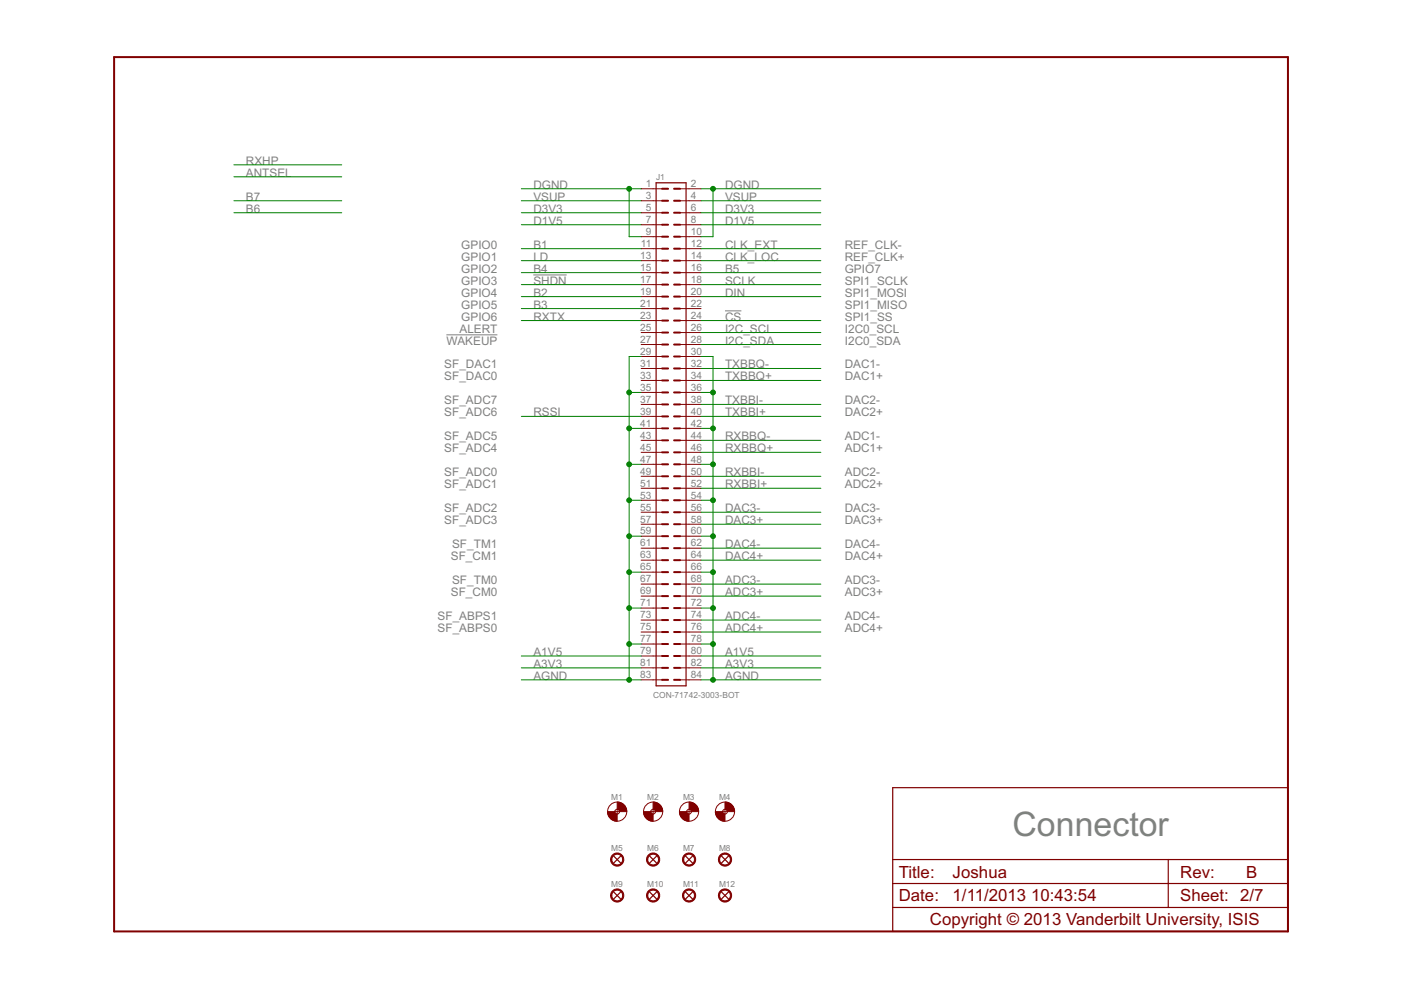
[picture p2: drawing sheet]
<svg xmlns="http://www.w3.org/2000/svg" width="297mm" height="210mm" viewBox="0 0 297 210" stroke-linecap="round" stroke-linejoin="round" font-family="sans-serif">
<path d="M113.1 58.3h7M94.6 71h10.9M153.7 65.9h3.5" fill="none" stroke="#808080" stroke-width=".21"/>
<g fill="none" stroke="#800000" stroke-width=".42">
<path d="M24.2 12.1h248.9v185.4h-248.9zM140.4 40h1.2M140.4 42.6h1.2M140.4 45.1h1.2M140.4 47.6h1.2M140.4 50.2h1.2M140.4 52.7h1.2M140.4 55.3h1.2M140.4 57.8h1.2M142.9 40h1.3M142.9 42.6h1.3M142.9 45.1h1.3"/>
<path d="M142.9 47.6h1.3M142.9 50.2h1.3M142.9 52.7h1.3M142.9 55.3h1.3M142.9 57.8h1.3M140.4 60.3h1.2M140.4 62.9h1.2M140.4 65.4h1.2M140.4 68h1.2M140.4 70.5h1.2M140.4 73h1.2M140.4 75.6h1.2"/>
<path d="M140.4 78.1h1.2M142.9 60.3h1.3M142.9 62.9h1.3M142.9 65.4h1.3M142.9 68h1.3M142.9 70.5h1.3M142.9 73h1.3M142.9 75.6h1.3M142.9 78.1h1.3M140.4 80.7h1.2M140.4 83.2h1.2M140.4 85.7h1.2"/>
<path d="M140.4 88.3h1.2M140.4 90.8h1.2M140.4 93.4h1.2M140.4 95.9h1.2M140.4 98.4h1.2M142.9 80.7h1.3M142.9 83.2h1.3M142.9 85.7h1.3M142.9 88.3h1.3M142.9 90.8h1.3M142.9 93.4h1.3M142.9 95.9h1.3"/>
<path d="M142.9 98.4h1.3M140.4 101h1.2M140.4 103.5h1.2M140.4 106.1h1.2M140.4 108.6h1.2M140.4 111.1h1.2M140.4 113.7h1.2M140.4 116.2h1.2M140.4 118.8h1.2M142.9 101h1.3M142.9 103.5h1.3M142.9 106.1h1.3"/>
<path d="M142.9 108.6h1.3M142.9 111.1h1.3M142.9 113.7h1.3M142.9 116.2h1.3M142.9 118.8h1.3M140.4 121.3h1.2M140.4 123.8h1.2M140.4 126.4h1.2M140.4 128.9h1.2M140.4 131.5h1.2M140.4 134h1.2M140.4 136.5h1.2"/>
<path d="M140.4 139.1h1.2M142.9 121.3h1.3M142.9 123.8h1.3M142.9 126.4h1.3M142.9 128.9h1.3M142.9 131.5h1.3M142.9 134h1.3M142.9 136.5h1.3M142.9 139.1h1.3M140.4 141.6h1.2M140.4 144.1h1.2M142.9 141.6h1.3"/>
<path d="M142.9 144.1h1.3"/>
</g>
<g fill="none" stroke="#800000" stroke-width=".25">
<path d="M139.1 38.8h6.4v106.6h-6.4zM189.3 167h83.8v30.5h-83.8zM130.1 181.5l1.5 1.5M130.1 189.1l1.5 1.5M131.6 181.5l-1.5 1.5M131.6 189.1l-1.5 1.5M137.7 181.5l1.5 1.5M137.7 189.1l1.5 1.5M139.2 181.5l-1.5 1.5M139.2 189.1l-1.5 1.5M145.3 189.1l1.6 1.5M145.3 181.5l1.6 1.5"/>
<path d="M146.9 181.5l-1.6 1.5M146.9 189.1l-1.6 1.5M153 181.5l1.5 1.5M153 189.1l1.5 1.5M154.5 181.5l-1.5 1.5M154.5 189.1l-1.5 1.5M189.3 192.4h83.8M189.3 187.3h83.8M189.3 182.2h83.8M247.7 182.2v10.2"/>
</g>
<g fill="#800000" stroke="#800000" stroke-width=".21">
<path d="M130.9 170.1a2 2 0 0 1 2 2h-1.5l-.1-.3-.4-.2z" fill-rule="evenodd"/>
<path d="M128.8 172.1h1.5l.3 .4 .3 .1v1.5a2 2 0 0 1-2.1-2z" fill-rule="evenodd"/>
<path d="M138.5 170.1a2.04 2.04 0 0 1 2 2h-1.5l-.1-.3-.4-.2z" fill-rule="evenodd"/>
<path d="M136.4 172.1h1.6l.2 .4 .3 .1v1.5a2 2 0 0 1-2.1-2z" fill-rule="evenodd"/>
<path d="M146.1 170.1a2.04 2.04 0 0 1 2 2h-1.5l-.1-.3-.4-.2z" fill-rule="evenodd"/>
<path d="M144.1 172.1h1.5l.2 .4 .3 .1v1.5a2 2 0 0 1-2-2z" fill-rule="evenodd"/>
<path d="M153.7 170.1a2.04 2.04 0 0 1 2 2h-1.5l-.1-.3-.4-.2z" fill-rule="evenodd"/>
<path d="M151.7 172.1h1.5l.2 .4 .3 .1v1.5a2 2 0 0 1-2-2z" fill-rule="evenodd"/>
<path d="M129.8 181.3a1.4 1.4 0 0 1 2.3 .2 1.4 1.4 0 0 1-.9 2.1 1.4 1.4 0 0 1-1.7-1.4h.2a1.15 1.15 0 0 1 1.6-1 1.15 1.15 0 0 1 .3 1.9 1.15 1.15 0 0 1-1.8-.6l-.1-.3h-.2z" fill-rule="evenodd"/>
<path d="M137.5 181.3a1.4 1.4 0 0 1 2.2 .2 1.4 1.4 0 0 1-.9 2.1 1.4 1.4 0 0 1-1.7-1.4h.2a1.15 1.15 0 0 1 1.6-1 1.15 1.15 0 0 1 .3 1.9 1.15 1.15 0 0 1-1.8-.6l-.1-.3h-.2z" fill-rule="evenodd"/>
<path d="M145.1 181.3a1.4 1.4 0 0 1 2.2 .2 1.4 1.4 0 0 1-.8 2.1 1.4 1.4 0 0 1-1.8-1.4h.2a1.15 1.15 0 0 1 1.7-1 1.15 1.15 0 0 1 .2 1.9 1.15 1.15 0 0 1-1.8-.6l-.1-.3h-.2z" fill-rule="evenodd"/>
<path d="M152.7 181.3a1.4 1.4 0 0 1 2.2 .2 1.4 1.4 0 0 1-.8 2.1 1.4 1.4 0 0 1-1.8-1.4h.3a1.15 1.15 0 0 1 1.6-1 1.15 1.15 0 0 1 .3 1.9 1.15 1.15 0 0 1-1.9-.6v-.3h-.3z" fill-rule="evenodd"/>
<path d="M129.8 188.9a1.4 1.4 0 0 1 2.3 .3 1.4 1.4 0 0 1-.9 2 1.4 1.4 0 0 1-1.7-1.3h.2a1.15 1.15 0 0 1 1.6-1.1 1.15 1.15 0 0 1 .3 1.9 1.15 1.15 0 0 1-1.8-.6l-.1-.2h-.2z" fill-rule="evenodd"/>
<path d="M137.5 188.9a1.4 1.4 0 0 1 2.2 .3 1.4 1.4 0 0 1-.9 2 1.4 1.4 0 0 1-1.7-1.3h.2a1.15 1.15 0 0 1 1.6-1.1 1.15 1.15 0 0 1 .3 1.9 1.15 1.15 0 0 1-1.8-.6l-.1-.2h-.2z" fill-rule="evenodd"/>
<path d="M145.1 188.9a1.4 1.4 0 0 1 2.2 .3 1.4 1.4 0 0 1-.8 2 1.4 1.4 0 0 1-1.8-1.3h.2a1.15 1.15 0 0 1 1.7-1.1 1.15 1.15 0 0 1 .2 1.9 1.15 1.15 0 0 1-1.8-.6l-.1-.2h-.2z" fill-rule="evenodd"/>
<path d="M152.7 188.9a1.4 1.4 0 0 1 2.2 .3 1.4 1.4 0 0 1-.8 2 1.4 1.4 0 0 1-1.8-1.3h.3a1.15 1.15 0 0 1 1.6-1.1 1.15 1.15 0 0 1 .3 1.9 1.15 1.15 0 0 1-1.9-.6v-.2h-.3z" fill-rule="evenodd"/>
</g>
<g fill="none" stroke="#800000" stroke-width=".21">
<path d="M135.9 40h4.5M135.9 42.6h4.5M135.9 45.1h4.5M135.9 47.6h4.5M135.9 50.2h4.5M135.9 52.7h4.5M135.9 55.3h4.5M135.9 57.8h4.5M144.2 40h4.4M144.2 42.6h4.4M144.2 45.1h4.4M144.2 47.6h4.4"/>
<path d="M144.2 50.2h4.4M144.2 52.7h4.4M144.2 55.3h4.4M144.2 57.8h4.4M135.9 60.3h4.5M135.9 62.9h4.5M135.9 65.4h4.5M135.9 68h4.5M135.9 70.5h4.5M135.9 73h4.5M135.9 75.6h4.5M135.9 78.1h4.5"/>
<path d="M144.2 60.3h4.4M144.2 62.9h4.4M144.2 65.4h4.4M144.2 68h4.4M144.2 70.5h4.4M144.2 73h4.4M144.2 75.6h4.4M144.2 78.1h4.4M135.9 80.7h4.5M135.9 83.2h4.5M135.9 85.7h4.5M135.9 88.3h4.5"/>
<path d="M135.9 90.8h4.5M135.9 93.4h4.5M135.9 95.9h4.5M135.9 98.4h4.5M144.2 80.7h4.4M144.2 83.2h4.4M144.2 85.7h4.4M144.2 88.3h4.4M144.2 90.8h4.4M144.2 93.4h4.4M144.2 95.9h4.4M144.2 98.4h4.4"/>
<path d="M135.9 101h4.5M135.9 103.5h4.5M135.9 106.1h4.5M135.9 108.6h4.5M135.9 111.1h4.5M135.9 113.7h4.5M135.9 116.2h4.5M135.9 118.8h4.5M144.2 101h4.4M144.2 103.5h4.4M144.2 106.1h4.4M144.2 108.6h4.4"/>
<path d="M144.2 111.1h4.4M144.2 113.7h4.4M144.2 116.2h4.4M144.2 118.8h4.4M135.9 121.3h4.5M135.9 123.8h4.5M135.9 126.4h4.5M135.9 128.9h4.5M135.9 131.5h4.5M135.9 134h4.5M135.9 136.5h4.5M135.9 139.1h4.5"/>
<path d="M144.2 121.3h4.4M144.2 123.8h4.4M144.2 126.4h4.4M144.2 128.9h4.4M144.2 131.5h4.4M144.2 134h4.4M144.2 136.5h4.4M144.2 139.1h4.4M135.9 141.6h4.5M135.9 144.1h4.5M144.2 141.6h4.4M144.2 144.1h4.4"/>
<path d="M130.3 172.1h1.1M130.9 171.6v1M138 172.1h1M138.5 171.6v1M145.6 172.1h1M146.1 171.6v1M153.2 172.1h1M153.7 171.6v1"/>
<circle cx="130.9" cy="172.1" r="2.03"/>
<circle cx="130.9" cy="172.1" r=".51"/>
<circle cx="138.5" cy="172.1" r="2.03"/>
<circle cx="138.5" cy="172.1" r=".51"/>
<circle cx="146.1" cy="172.1" r="2.03"/>
<circle cx="146.1" cy="172.1" r=".51"/>
<circle cx="153.7" cy="172.1" r="2.03"/>
<circle cx="153.7" cy="172.1" r=".51"/>
</g>
<g fill="none" stroke="#008000" stroke-width=".21">
<path d="M49.6 34.9h22.9M49.6 37.5h22.9M49.6 42.6h22.9M49.6 45.1h22.9M110.5 40h25.4M110.5 42.6h25.4M110.5 45.1h25.4M110.5 47.6h25.4M110.5 55.3h25.4M110.5 52.7h25.4M110.5 57.8h25.4M133.4 40v10.2h2.5"/>
<path d="M148.6 40h25.4M148.6 42.6h25.4M148.6 45.1h25.4M148.6 47.6h25.4M148.6 55.3h25.4M148.6 52.7h25.4M148.6 57.8h25.4M151.2 40v10.2h-2.6M110.5 68h25.4M110.5 60.3h25.4M110.5 62.9h25.4M110.5 65.4h25.4"/>
<path d="M135.9 75.6h-2.5v68.5M148.6 75.6h2.6v68.5M148.6 68h25.4M148.6 60.3h25.4M148.6 62.9h25.4M148.6 70.5h25.4M148.6 73h25.4M148.6 78.1h25.4M110.5 88.3h25.4M133.4 98.4h2.5M133.4 90.8h2.5M133.4 83.2h2.5"/>
<path d="M148.6 98.4h2.6M148.6 90.8h2.6M148.6 83.2h2.6M148.6 93.4h25.4M148.6 95.9h25.4M148.6 80.7h25.4M148.6 85.7h25.4M148.6 88.3h25.4M133.4 113.7h2.5M133.4 106.1h2.5M148.6 113.7h2.6M148.6 106.1h2.6"/>
<path d="M148.6 101h25.4M148.6 103.5h25.4M148.6 108.6h25.4M148.6 111.1h25.4M148.6 116.2h25.4M148.6 118.8h25.4M110.5 139.1h25.4M133.4 136.5h2.5M133.4 128.9h2.5M133.4 121.3h2.5M148.6 136.5h2.6M148.6 128.9h2.6"/>
<path d="M148.6 121.3h2.6M148.6 139.1h25.4M148.6 123.8h25.4M148.6 126.4h25.4M148.6 131.5h25.4M148.6 134h25.4M110.5 144.1h25.4M110.5 141.6h25.4M148.6 144.1h25.4M148.6 141.6h25.4"/>
</g>
<g fill="#008000" stroke="#008000" stroke-width=".21">
<circle cx="151.2" cy="40" r=".51"/>
<circle cx="133.4" cy="40" r=".51"/>
<circle cx="133.4" cy="144.1" r=".51"/>
<circle cx="133.4" cy="136.5" r=".51"/>
<circle cx="133.4" cy="128.9" r=".51"/>
<circle cx="133.4" cy="121.3" r=".51"/>
<circle cx="133.4" cy="113.7" r=".51"/>
<circle cx="133.4" cy="106.1" r=".51"/>
<circle cx="133.4" cy="98.4" r=".51"/>
<circle cx="133.4" cy="90.8" r=".51"/>
<circle cx="133.4" cy="83.2" r=".51"/>
<circle cx="151.2" cy="83.2" r=".51"/>
<circle cx="151.2" cy="90.8" r=".51"/>
<circle cx="151.2" cy="98.4" r=".51"/>
<circle cx="151.2" cy="106.1" r=".51"/>
<circle cx="151.2" cy="113.7" r=".51"/>
<circle cx="151.2" cy="121.3" r=".51"/>
<circle cx="151.2" cy="128.9" r=".51"/>
<circle cx="151.2" cy="136.5" r=".51"/>
<circle cx="151.2" cy="144.1" r=".51"/>
</g>
<text font-size="8" fill="#808080" x="214.7" y="177.2">Connector</text>
<g font-size="4" fill="#800000">
<text x="190.5" y="191.1">Date:</text>
<text x="190.5" y="186.1">Title:</text>
<text x="202" y="191.1">1/11/2013</text>
<text x="202" y="186.1">Joshua</text>
<text x="218.6" y="191.1">10:43:54</text>
<text x="250.2" y="191.1">Sheet: 2/7</text>
<text x="250.2" y="186.1">Rev:</text>
<text x="264.2" y="186.1">B</text>
<text x="197.1" y="196.2">Copyright © 2013 Vanderbilt University, ISIS</text>
</g>
<g font-size="2.8" fill="#808080">
<text x="52.1" y="35">RXHP</text>
<text x="52.1" y="37.5">ANTSEL</text>
<text x="113.1" y="40">DGND</text>
<text x="153.7" y="40">DGND</text>
<text x="52.1" y="45.1">B6</text>
<text x="52.1" y="42.6">B7</text>
<text x="113.1" y="42.6">VSUP</text>
<text x="113.1" y="45.1">D3V3</text>
<text x="113.1" y="47.7">D1V5</text>
<text x="153.7" y="42.6">VSUP</text>
<text x="153.7" y="45.1">D3V3</text>
<text x="153.7" y="47.7">D1V5</text>
<text x="97.8" y="52.7">GPIO0</text>
<text x="113.1" y="52.7">B1</text>
<text x="153.7" y="52.7">CLK_EXT</text>
<text x="179.1" y="52.7">REF_CLK-</text>
<text x="97.8" y="57.8">GPIO2</text>
<text x="97.8" y="55.3">GPIO1</text>
<text x="113.1" y="55.3">LD</text>
<text x="113.1" y="57.8">B4</text>
<text x="153.7" y="55.3">CLK_LOC</text>
<text x="153.7" y="57.8">B5</text>
<text x="179.1" y="55.3">REF_CLK+</text>
<text x="179.1" y="57.8">GPIO7</text>
<text x="97.8" y="60.3">GPIO3</text>
<text x="97.8" y="62.9">GPIO4</text>
<text x="97.8" y="65.4">GPIO5</text>
<text x="113.1" y="60.3">SHDN</text>
<text x="113.1" y="62.9">B2</text>
<text x="113.1" y="65.4">B3</text>
<text x="153.7" y="60.3">SCLK</text>
<text x="153.7" y="62.9">DIN</text>
<text x="179.1" y="60.3">SPI1_SCLK</text>
<text x="179.1" y="62.9">SPI1_MOSI</text>
<text x="179.1" y="65.4">SPI1_MISO</text>
<text x="97.4" y="70.5">ALERT</text>
<text x="97.8" y="68">GPIO6</text>
<text x="113.1" y="68">RXTX</text>
<text x="153.7" y="68">CS</text>
<text x="153.7" y="70.5">I2C_SCL</text>
<text x="179.1" y="68">SPI1_SS</text>
<text x="179.1" y="70.5">I2C0_SCL</text>
<text x="94.6" y="73">WAKEUP</text>
<text x="153.7" y="73">I2C_SDA</text>
<text x="179.1" y="73">I2C0_SDA</text>
<text x="94.2" y="78.1">SF_DAC1</text>
<text x="94.2" y="80.7">SF_DAC0</text>
<text x="153.7" y="78.1">TXBBQ-</text>
<text x="153.7" y="80.7">TXBBQ+</text>
<text x="179.1" y="78.1">DAC1-</text>
<text x="179.1" y="80.7">DAC1+</text>
<text x="94.2" y="88.3">SF_ADC6</text>
<text x="94.2" y="85.7">SF_ADC7</text>
<text x="113.1" y="88.3">RSSI</text>
<text x="153.7" y="85.7">TXBBI-</text>
<text x="153.7" y="88.3">TXBBI+</text>
<text x="179.1" y="85.7">DAC2-</text>
<text x="179.1" y="88.3">DAC2+</text>
<text x="94.2" y="93.4">SF_ADC5</text>
<text x="94.2" y="95.9">SF_ADC4</text>
<text x="153.7" y="93.4">RXBBQ-</text>
<text x="153.7" y="95.9">RXBBQ+</text>
<text x="179.1" y="93.4">ADC1-</text>
<text x="179.1" y="95.9">ADC1+</text>
<text x="94.2" y="101">SF_ADC0</text>
<text x="153.7" y="101">RXBBI-</text>
<text x="179.1" y="101">ADC2-</text>
<text x="94.2" y="103.5">SF_ADC1</text>
<text x="153.7" y="103.5">RXBBI+</text>
<text x="179.1" y="103.5">ADC2+</text>
<text x="94.2" y="108.6">SF_ADC2</text>
<text x="94.2" y="111.1">SF_ADC3</text>
<text x="153.7" y="108.6">DAC3-</text>
<text x="153.7" y="111.1">DAC3+</text>
<text x="179.1" y="108.6">DAC3-</text>
<text x="179.1" y="111.1">DAC3+</text>
<text x="95.6" y="118.8">SF_CM1</text>
<text x="95.9" y="116.2">SF_TM1</text>
<text x="153.7" y="116.2">DAC4-</text>
<text x="153.7" y="118.8">DAC4+</text>
<text x="179.1" y="116.2">DAC4-</text>
<text x="179.1" y="118.8">DAC4+</text>
<text x="95.9" y="123.8">SF_TM0</text>
<text x="153.7" y="123.8">ADC3-</text>
<text x="179.1" y="123.8">ADC3-</text>
<text x="92.8" y="131.5">SF_ABPS1</text>
<text x="95.6" y="126.4">SF_CM0</text>
<text x="153.7" y="126.4">ADC3+</text>
<text x="153.7" y="131.5">ADC4-</text>
<text x="179.1" y="126.4">ADC3+</text>
<text x="179.1" y="131.5">ADC4-</text>
<text x="92.8" y="134">SF_ABPS0</text>
<text x="153.7" y="134">ADC4+</text>
<text x="179.1" y="134">ADC4+</text>
<text x="113.1" y="141.6">A3V3</text>
<text x="113.1" y="139.1">A1V5</text>
<text x="153.7" y="141.6">A3V3</text>
<text x="153.7" y="139.1">A1V5</text>
<text x="113.1" y="144.2">AGND</text>
<text x="153.7" y="144.2">AGND</text>
</g>
<g font-size="2.4" fill="#808080">
<text x="136.9" y="39.7">1</text>
<text x="146.5" y="39.7">2</text>
<text x="136.9" y="42.2">3</text>
<text x="136.9" y="44.8">5</text>
<text x="136.9" y="47.3">7</text>
<text x="146.5" y="42.2">4</text>
<text x="146.5" y="44.8">6</text>
<text x="146.5" y="47.3">8</text>
<text x="135.9" y="52.4">11</text>
<text x="136.9" y="49.8">9</text>
<text x="146.5" y="49.8">10</text>
<text x="146.5" y="52.4">12</text>
<text x="135.8" y="54.9">13</text>
<text x="135.8" y="57.5">15</text>
<text x="135.8" y="60">17</text>
<text x="146.5" y="54.9">14</text>
<text x="146.5" y="57.5">16</text>
<text x="146.5" y="60">18</text>
<text x="135.8" y="62.5">19</text>
<text x="135.8" y="65.1">21</text>
<text x="146.5" y="62.5">20</text>
<text x="146.5" y="65.1">22</text>
<text x="135.8" y="67.6">23</text>
<text x="135.8" y="70.2">25</text>
<text x="146.5" y="67.6">24</text>
<text x="146.5" y="70.2">26</text>
<text x="135.8" y="72.7">27</text>
<text x="135.8" y="75.2">29</text>
<text x="135.8" y="77.8">31</text>
<text x="146.5" y="72.7">28</text>
<text x="146.5" y="75.2">30</text>
<text x="146.5" y="77.8">32</text>
<text x="135.8" y="80.3">33</text>
<text x="135.8" y="82.9">35</text>
<text x="146.5" y="80.3">34</text>
<text x="146.5" y="82.9">36</text>
<text x="135.8" y="85.4">37</text>
<text x="135.8" y="87.9">39</text>
<text x="146.5" y="85.4">38</text>
<text x="146.5" y="87.9">40</text>
<text x="135.8" y="90.5">41</text>
<text x="135.8" y="93">43</text>
<text x="135.8" y="95.5">45</text>
<text x="146.5" y="90.5">42</text>
<text x="146.5" y="93">44</text>
<text x="146.5" y="95.5">46</text>
<text x="135.8" y="98.1">47</text>
<text x="135.8" y="100.6">49</text>
<text x="146.5" y="98.1">48</text>
<text x="146.5" y="100.6">50</text>
<text x="135.8" y="103.2">51</text>
<text x="135.8" y="105.7">53</text>
<text x="146.5" y="103.2">52</text>
<text x="146.5" y="105.7">54</text>
<text x="135.8" y="108.2">55</text>
<text x="135.8" y="110.8">57</text>
<text x="135.8" y="113.3">59</text>
<text x="146.5" y="108.2">56</text>
<text x="146.5" y="110.8">58</text>
<text x="146.5" y="113.3">60</text>
<text x="135.8" y="115.9">61</text>
<text x="135.8" y="118.4">63</text>
<text x="146.5" y="115.9">62</text>
<text x="146.5" y="118.4">64</text>
<text x="135.8" y="120.9">65</text>
<text x="135.8" y="123.5">67</text>
<text x="146.5" y="120.9">66</text>
<text x="146.5" y="123.5">68</text>
<text x="135.8" y="126">69</text>
<text x="135.8" y="128.6">71</text>
<text x="135.8" y="131.1">73</text>
<text x="146.5" y="126">70</text>
<text x="146.5" y="128.6">72</text>
<text x="146.5" y="131.1">74</text>
<text x="135.8" y="133.6">75</text>
<text x="135.8" y="136.2">77</text>
<text x="146.5" y="133.6">76</text>
<text x="146.5" y="136.2">78</text>
<text x="135.8" y="138.7">79</text>
<text x="135.8" y="141.3">81</text>
<text x="135.8" y="143.8">83</text>
<text x="146.5" y="138.7">80</text>
<text x="146.5" y="141.3">82</text>
<text x="146.5" y="143.8">84</text>
</g>
<g font-size="2" fill="#808080">
<text x="139.1" y="38.1">J1</text>
<text x="138.5" y="148">CON-71742-3003-BOT</text>
<text x="129.6" y="169.6">M1</text>
<text x="137.2" y="169.6">M2</text>
<text x="144.8" y="169.6">M3</text>
<text x="152.4" y="169.6">M4</text>
<text x="129.6" y="180.3">M5</text>
<text x="137.2" y="180.3">M6</text>
<text x="144.8" y="180.3">M7</text>
<text x="152.4" y="180.3">M8</text>
<text x="129.6" y="188">M9</text>
<text x="137.2" y="188">M10</text>
<text x="144.8" y="188">M11</text>
<text x="152.4" y="188">M12</text>
</g>
</svg>
